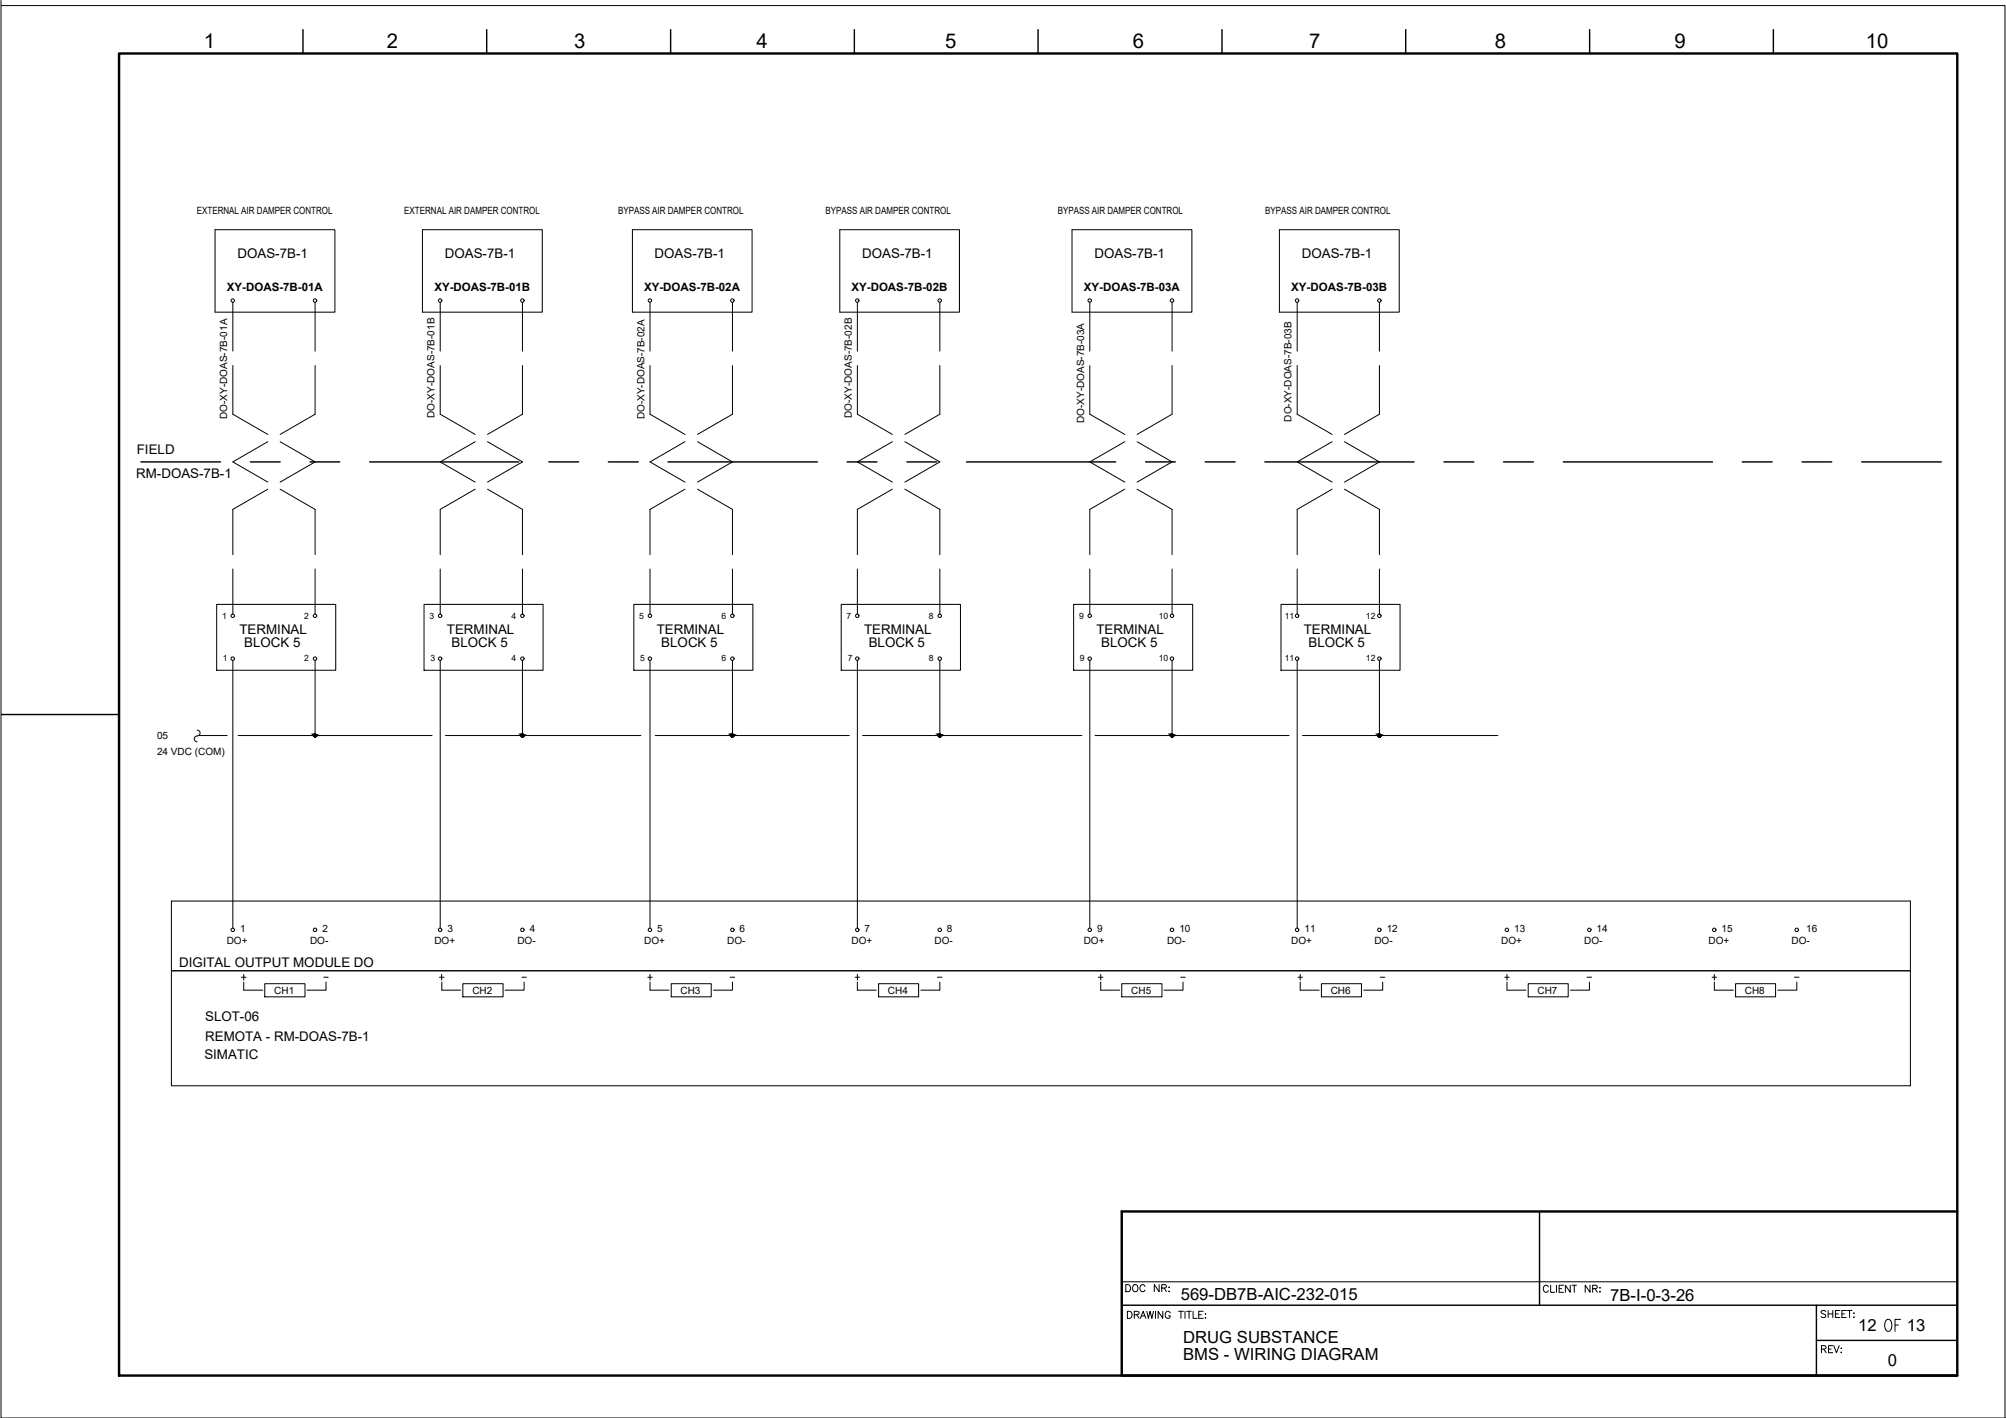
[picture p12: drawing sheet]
<svg xmlns="http://www.w3.org/2000/svg" width="420mm" height="297mm" viewBox="0 0 420 297" stroke-linecap="round" stroke-linejoin="round" font-family="sans-serif">
<!-- layer: G-TTLB-TTLB -->
<path d="M24.9 11.2h385.1v276.9h-385.1z" fill="none" stroke="#000" stroke-width=".51"/>
<!-- layer: G-TTLB-OTLN -->
<path d="M.3 1.2h419.6v295.8" fill="none" stroke="#000" stroke-width=".21"/>
<!-- layer: G-TTLB-INDX -->
<path d="M63.5 6.2v5M101.9 6.2v5M140.5 6.2v5M178.9 6.2v5M217.4 6.2v5M255.9 6.2v5M294.4 6.2v5M333 6.2v5M371.4 6.2v5M.3 149.7h24.6" fill="none" stroke="#000" stroke-width=".3"/>
<!-- layer: LGSP IA4$0$LG_PLOT -->
<path d="M235 288.1h175" fill="none" stroke="#000" stroke-width=".51"/>
<path d="M322.5 253.8v19.6M235 273.4h175M380.4 273.4v14.7M380.4 280.8h29.6" fill="none" stroke="#000" stroke-width=".3"/>
<!-- layer: LG_PLOT -->
<path d="M410 253.8h-175v34.3" fill="none" stroke="#000" stroke-width=".51"/>
<g fill="none" stroke="#000" stroke-width=".21">
<path d="M236.1 274.7a.79 .79 0 0 1 1 .4 .79 .79 0 0 1-.3 1l-.7 .1zM237.6 275.4l.8-.1 .2-.2-.1-.3-.9-.1v1.5M238.1 275.4l.5 .8M238.8 276.2l.6-1.5 .6 1.5M239.1 275.7h.7M240.2 274.7l.3 1.5 .4-1.5 .4 1.5 .3-1.5M242 274.7v1.5M243.5 274.7v1.5l-.9-1.5v1.5M245.1 275a.55 .55 0 0 0-.6-.3 .55 .55 0 0 0-.4 .5v.4a.53 .53 0 0 0 .5 .6 .53 .53 0 0 0 .5-.6h-.3M246.8 274.7h1.1M247.4 274.7v1.5M248.2 274.7v1.5"/>
<path d="M248.5 274.7h1M249 274.7v1.5M249.9 274.7v1.5h.8M251.1 275.4h.5M252 274.7h-.9v1.5h.9M252.4 275.2h.2zM252.5 276v.2zM324.3 269.6a.55 .55 0 0 0-.6-.4 .55 .55 0 0 0-.4 .6v.4a.55 .55 0 0 0 .4 .5 .55 .55 0 0 0 .6-.3M324.8 269.2v1.5h.8M326 269.2v1.5M326.6 269.9h.5M327.5 269.2h-.9v1.5h.9"/>
<path d="M328.9 269.2v1.5l-1-1.5v1.5M329.2 269.2h1M329.7 269.2v1.5M333 269.2v1.5l-1-1.5v1.5M333.6 269.9h.8l.2-.3-.1-.2-.9-.2v1.5M334.1 269.9l.5 .8M335.1 269.8h.1zM335.1 270.5v.2zM382.4 274.7a.54 .54 0 0 0-.5-.2 .54 .54 0 0 0-.5 .4l.2 .2 .7 .3 .1 .4a.63 .63 0 0 1-1 0M382.9 274.5v1.5M382.9 275.2h1M383.9 274.5v1.5"/>
<path d="M384.4 275.2h.6M385.4 274.5h-1v1.5h1M385.8 275.2h.5M386.7 274.5h-.9v1.5h.9M386.9 274.5h1M387.4 274.5v1.5M388.2 275.1h.2zM388.2 275.9h.2z"/>
</g>
<!-- layer: LGSP IA4$0$LG_PLOT -->
<path d="M235 268.5h175" fill="none" stroke="#000" stroke-width=".21"/>
<!-- layer: I_LIMIT_LINE -->
<g fill="none" stroke="#000" stroke-width=".3">
<path d="M29.5 96.8h16.7M52.5 96.8h6.2M64.9 96.8h6.3M77.4 96.8h31.3M114.9 96.8h6.3M127.4 96.8h6.3M139.9 96.8h31.3M177.4 96.8h6.3M189.9 96.8h6.3M202.4 96.8h31.3M239.9 96.8h6.3M252.4 96.8h6.3"/>
<path d="M264.9 96.8h31.3M302.4 96.8h6.3M314.9 96.8h6.3M327.4 96.8h31.3M364.9 96.8h6.3M377.4 96.8h6.3M389.9 96.8h16.7"/>
</g>
<!-- layer: 0 -->
<g fill="none" stroke="#000" stroke-width=".21">
<path d="M.2 .1v296.9h420M41.7 154.1h5.9M49.9 154.1h40.6M93.3 154.1h40.9M137.2 154.1h40.7M180.7 154.1h45.9M229.4 154.1h40.6M272.8 154.1h40.9M400.1 188.8v38.6"/>
<circle cx="66" cy="154.1" r=".32"/>
<circle cx="109.4" cy="154.1" r=".32"/>
<circle cx="153.4" cy="154.1" r=".32"/>
<circle cx="196.8" cy="154.1" r=".32"/>
<circle cx="245.5" cy="154.1" r=".32"/>
<circle cx="288.9" cy="154.1" r=".32"/>
</g>
<!-- layer: I_DATA -->
<g fill="none" stroke="#000" stroke-width=".21">
<path d="M45 48.1h25.1v17.3h-25.1zM88.5 48.1h25.1v17.3h-25.1zM132.5 48.1h25v17.3h-25zM175.9 48.1h25.1v17.3h-25.1zM224.5 48.1h25.1v17.3h-25.1zM268 48.1h25.1v17.3h-25.1zM45.4 126.6h24.9v13.8h-24.9zM88.8 126.6h24.9v13.8h-24.9zM132.8 126.6h24.9v13.8h-24.9zM176.2 126.6h25v13.8h-25zM224.9 126.6h24.9v13.8h-24.9zM268.3 126.6h24.9v13.8h-24.9z"/>
<path d="M400.1 188.8h-364.2v38.6h364.2M35.9 203.4h364.2M51.1 207.4h3.9M55.5 206.1h8.4v2.7h-8.4zM68.3 205.7v1.7h-4M92.5 207.4h4M96.9 206.1h8.5v2.7h-8.5zM109.8 205.7v1.7h-4M136.1 207.4h4M140.6 206.1h8.4v2.7h-8.4zM153.4 205.7v1.7h-4M179.6 207.4h4"/>
<path d="M184 206.1h8.4v2.7h-8.4zM196.9 205.7v1.7h-4M230 204.7h1M230.5 204.1v1.2M230.5 205.7v1.7h4M235 206.1h8.4v2.7h-8.4zM247.8 205.7v1.7h-4M272.3 207.4h4M276.8 206.1h8.4v2.7h-8.4zM289.6 205.7v1.7h-4M315.6 207.4h4M320.1 206.1h8.4v2.7h-8.4z"/>
<path d="M332.9 205.7v1.7h-4M359.1 207.4h4M363.5 206.1h8.4v2.7h-8.4zM376.3 205.7v1.7h-3.9"/>
<circle cx="48.7" cy="63" r=".36"/>
<circle cx="66" cy="63" r=".36"/>
<circle cx="92.2" cy="63" r=".36"/>
<circle cx="109.4" cy="63" r=".36"/>
<circle cx="136.1" cy="63" r=".36"/>
<circle cx="153.4" cy="63" r=".36"/>
<circle cx="179.6" cy="63" r=".36"/>
<circle cx="196.8" cy="63" r=".36"/>
<circle cx="228.2" cy="63" r=".36"/>
<circle cx="245.5" cy="63" r=".36"/>
<circle cx="271.7" cy="63" r=".36"/>
<circle cx="288.9" cy="63" r=".36"/>
<circle cx="48.7" cy="138" r=".36"/>
<circle cx="48.7" cy="129" r=".36"/>
<circle cx="66" cy="138" r=".36"/>
<circle cx="66" cy="129" r=".36"/>
<circle cx="92.2" cy="129" r=".36"/>
<circle cx="92.2" cy="138" r=".36"/>
<circle cx="109.4" cy="129" r=".36"/>
<circle cx="109.4" cy="138" r=".36"/>
<circle cx="136.1" cy="138" r=".36"/>
<circle cx="136.1" cy="129" r=".36"/>
<circle cx="153.4" cy="129" r=".36"/>
<circle cx="153.4" cy="138" r=".36"/>
<circle cx="179.6" cy="129" r=".36"/>
<circle cx="179.6" cy="138" r=".36"/>
<circle cx="196.8" cy="129" r=".36"/>
<circle cx="196.8" cy="138" r=".36"/>
<circle cx="228.2" cy="138" r=".36"/>
<circle cx="228.2" cy="129" r=".36"/>
<circle cx="245.5" cy="129" r=".36"/>
<circle cx="245.5" cy="138" r=".36"/>
<circle cx="271.7" cy="138" r=".36"/>
<circle cx="271.7" cy="129" r=".36"/>
<circle cx="288.9" cy="129" r=".36"/>
<circle cx="288.9" cy="138" r=".36"/>
<circle cx="48.7" cy="194.8" r=".36"/>
<circle cx="66" cy="194.8" r=".36"/>
<circle cx="92.2" cy="194.8" r=".36"/>
<circle cx="109.4" cy="194.8" r=".36"/>
<circle cx="136.1" cy="194.8" r=".36"/>
<circle cx="153.4" cy="194.8" r=".36"/>
<circle cx="179.6" cy="194.8" r=".36"/>
<circle cx="196.8" cy="194.8" r=".36"/>
<circle cx="228.2" cy="194.8" r=".36"/>
<circle cx="245.5" cy="194.8" r=".36"/>
<circle cx="271.7" cy="194.8" r=".36"/>
<circle cx="288.9" cy="194.8" r=".36"/>
<circle cx="315.6" cy="194.8" r=".36"/>
<circle cx="332.9" cy="194.8" r=".36"/>
<circle cx="359.1" cy="194.8" r=".36"/>
<circle cx="376.3" cy="194.8" r=".36"/>
</g>
<!-- layer: I_TABS -->
<g fill="none" stroke="#000" stroke-width=".21">
<path d="M48.8 63.3v10.3M48.8 76.6v10.2l7.3 4.2M66 63.3v10.3M66 76.6v10.2l-7.3 4.2M92.2 63.3v10.3M92.2 76.6v10.2l7.3 4.2M109.4 63.3v10.3M109.4 76.6v10.2l-7.3 4.2M136.1 63.3v10.3M136.1 76.6v10.2l7.4 4.2M153.4 63.3v10.3M153.4 76.6v10.2l-7.3 4.2"/>
<path d="M179.6 63.3v10.3M179.6 76.6v10.2l7.3 4.2M196.9 63.3v10.3M196.9 76.6v10.2l-7.4 4.2M228.3 63.3v10.3M228.3 76.6v10.2l7.3 4.2M245.5 63.3v10.3M245.5 76.6v10.2l-7.3 4.2M271.7 63.3v10.3M271.7 76.6v10.2l7.3 4.2M288.9 63.3v10.3M288.9 76.6v10.2l-7.3 4.2"/>
<path d="M56.1 92.5l-7.3 4.3 7.3 4.2M58.7 92.5l7.3 4.3-7.3 4.2M99.5 92.5l-7.3 4.3 7.3 4.2M102.1 92.5l7.3 4.3-7.3 4.2M143.5 92.5l-7.4 4.3 7.4 4.2M146.1 92.5l7.3 4.3-7.3 4.2M186.9 92.5l-7.3 4.3 7.3 4.2M189.5 92.5l7.4 4.3-7.4 4.2M235.6 92.5l-7.3 4.3 7.3 4.2M238.2 92.5l7.3 4.3-7.3 4.2M279 92.5l-7.3 4.3 7.3 4.2M281.6 92.5l7.3 4.3-7.3 4.2"/>
<path d="M48.8 119.2v9.5M56.1 102.5l-7.3 4.2v9.5M58.7 102.5l7.3 4.2v9.5M66 119.2v9.5M92.2 119.2v9.5M99.5 102.5l-7.3 4.2v9.5M102.1 102.5l7.3 4.2v9.5M109.4 119.2v9.5M136.1 119.2v9.5M143.5 102.5l-7.4 4.2v9.5M146.1 102.5l7.3 4.2v9.5M153.4 119.2v9.5"/>
<path d="M179.6 119.2v9.5M186.9 102.5l-7.3 4.2v9.5M189.5 102.5l7.4 4.2v9.5M196.9 119.2v9.5M228.3 119.2v9.5M235.6 102.5l-7.3 4.2v9.5M238.2 102.5l7.3 4.2v9.5M245.5 119.2v9.5M271.7 119.2v9.5M279 102.5l-7.3 4.2v9.5M281.6 102.5l7.3 4.2v9.5M288.9 119.2v9.5"/>
<path d="M48.8 138.3v56.1M66 138.3v15.8M92.2 138.3v56.1M109.4 138.3v15.8M136.1 138.3v56.1M153.4 138.3v15.8M179.6 138.3v56.1M196.9 138.3v15.8M228.3 138.3v56.1M245.5 138.3v15.8M271.7 138.3v56.1M288.9 138.3v15.8"/>
<path d="M41.3 152.9a.65 .65 0 0 1 .6 .8 .65 .65 0 0 1-.8 .5 .61 .61 0 0 0-.4 .7 .61 .61 0 0 0 .6 .5"/>
</g>
<!-- layer: 0 -->
<g fill="#000" stroke="#000" stroke-width=".21">
<path d="M65.8 153.8h.2zM109.3 153.8h.1zM153.3 153.8h.1zM153.3 154.4h.2zM196.7 153.8h.2zM196.8 154.4h.1zM245.4 153.8h.1zM288.8 153.8h.1z"/>
<path d="M65.8 153.8l.2 .1zM65.8 153.8l.2 .1z"/>
<path d="M65.8 153.9h.2zM65.8 153.9h.2z"/>
<path d="M65.7 153.9l.3 .1zM65.7 153.9l.3 .1z"/>
<path d="M65.7 154h.3zM65.7 154h.3z"/>
<path d="M65.7 154l.3 .1zM65.7 154l.3 .1z"/>
<path d="M65.9 154.4h.2zM65.9 154.4h.1z"/>
<path d="M66 153.8h.1zM66 153.8h.1z"/>
<path d="M66 153.8h.2zM66 153.8h.2z"/>
<path d="M65.9 154.4h.2zM65.9 154.4h.2z"/>
<path d="M66 153.8l.2 .1zM66 153.8l.2 .1z"/>
<path d="M66 153.9h.3zM66 153.9h.3z"/>
<path d="M65.8 154.3h.4zM65.8 154.3l.3 .1z"/>
<path d="M66 153.9l.3 .1zM66 153.9l.3 .1z"/>
<path d="M65.7 154.2l.6 .1zM65.7 154.2l.6 .1z"/>
<path d="M65.8 154.3h.5zM65.8 154.3h.4z"/>
<path d="M66 154h.3zM66 154h.3z"/>
<path d="M66 154l.3 .1zM66 154l.3 .1z"/>
<path d="M65.7 154.1h.6zM65.7 154.1h.6z"/>
<path d="M65.7 154.1l.6 .1zM65.7 154.1l.6 .1z"/>
<path d="M65.7 154.2h.6zM65.7 154.2h.6z"/>
<path d="M109.3 153.8l.1 .1zM109.3 153.8l.1 .1z"/>
<path d="M109.2 153.9h.2zM109.2 153.9h.2z"/>
<path d="M109.2 153.9l.2 .1zM109.2 153.9l.2 .1z"/>
<path d="M109.2 154h.2zM109.2 154h.2z"/>
<path d="M109.1 154l.3 .1zM109.1 154l.3 .1z"/>
<path d="M109.3 154.4h.2zM109.3 154.4h.2z"/>
<path d="M109.4 153.8h.2zM109.4 153.8h.2z"/>
<path d="M109.4 153.8h.2zM109.4 153.8h.2z"/>
<path d="M109.4 153.8l.2 .1zM109.4 153.8l.2 .1z"/>
<path d="M109.3 154.4h.3zM109.3 154.4h.2z"/>
<path d="M109.4 153.9h.3zM109.4 153.9h.3z"/>
<path d="M109.3 154.3h.3zM109.3 154.3l.3 .1z"/>
<path d="M109.4 153.9l.3 .1zM109.4 153.9l.3 .1z"/>
<path d="M109.2 154.2l.5 .1zM109.2 154.2l.5 .1z"/>
<path d="M109.2 154.3h.5zM109.2 154.3h.4z"/>
<path d="M109.4 154h.3zM109.4 154h.3z"/>
<path d="M109.4 154l.4 .1zM109.4 154l.4 .1z"/>
<path d="M109.1 154.1l.6 .1zM109.1 154.1l.6 .1z"/>
<path d="M109.2 154.2h.5zM109.2 154.2h.5z"/>
<path d="M109.1 154.1h.7zM109.1 154.1h.6z"/>
<path d="M153.3 153.8h.1zM153.3 153.8h.1z"/>
<path d="M153.2 153.8l.2 .1zM153.2 153.9h.2z"/>
<path d="M153.2 153.9h.2zM153.2 153.9h.2z"/>
<path d="M153.2 153.9l.2 .1zM153.2 153.9l.2 .1z"/>
<path d="M153.1 154h.3zM153.1 154h.3z"/>
<path d="M153.1 154l.3 .1zM153.1 154l.3 .1z"/>
<path d="M153.4 153.8h.2zM153.4 153.8h.2z"/>
<path d="M153.2 154.4h.3zM153.2 154.4h.3z"/>
<path d="M153.4 153.8l.2 .1zM153.4 153.8l.2 .1z"/>
<path d="M153.2 154.3h.4zM153.2 154.3l.3 .1z"/>
<path d="M153.4 153.9h.3zM153.4 153.9h.3z"/>
<path d="M153.2 154.3h.4zM153.2 154.3h.4z"/>
<path d="M153.4 153.9l.3 .1zM153.4 153.9l.3 .1z"/>
<path d="M153.4 154h.3zM153.4 154h.3z"/>
<path d="M153.1 154.2h.6zM153.1 154.2h.6z"/>
<path d="M153.1 154.2h.6zM153.1 154.2l.5 .1z"/>
<path d="M153.4 154l.3 .1zM153.4 154l.3 .1z"/>
<path d="M153.1 154.1h.6zM153.1 154.1h.6z"/>
<path d="M153.1 154.1h.6zM153.1 154.1l.6 .1z"/>
<path d="M196.7 153.8h.2zM196.7 153.8h.2z"/>
<path d="M196.7 153.8l.2 .1zM196.7 153.8l.2 .1z"/>
<path d="M196.6 153.9h.3zM196.6 153.9h.3z"/>
<path d="M196.6 153.9l.3 .1zM196.6 153.9l.3 .1z"/>
<path d="M196.6 154h.3zM196.6 154h.3z"/>
<path d="M196.6 154l.3 .1zM196.6 154l.3 .1z"/>
<path d="M196.9 153.8h.1zM196.9 153.8h.1z"/>
<path d="M196.7 154.4h.3zM196.7 154.4h.2z"/>
<path d="M196.9 153.8l.2 .1zM196.9 153.8l.2 .1z"/>
<path d="M196.6 154.3h.4zM196.6 154.3l.4 .1z"/>
<path d="M196.9 153.9h.2zM196.9 153.9h.2z"/>
<path d="M196.6 154.3h.5zM196.6 154.3h.4z"/>
<path d="M196.9 153.9l.2 .1zM196.9 153.9l.2 .1z"/>
<path d="M196.9 154h.2zM196.9 154h.2z"/>
<path d="M196.6 154.2h.5zM196.6 154.2h.5z"/>
<path d="M196.6 154.2h.5zM196.6 154.2l.5 .1z"/>
<path d="M196.9 154l.2 .1zM196.9 154l.2 .1z"/>
<path d="M196.5 154.1h.6zM196.5 154.1h.6z"/>
<path d="M196.6 154.1h.5zM196.6 154.1l.5 .1z"/>
<path d="M245.4 153.8h.1zM245.4 153.8h.1z"/>
<path d="M245.3 153.8l.2 .1zM245.3 153.8l.2 .1z"/>
<path d="M245.3 153.9h.2zM245.3 153.9h.2z"/>
<path d="M245.2 153.9l.3 .1zM245.2 153.9l.3 .1z"/>
<path d="M245.2 154h.3zM245.2 154h.3z"/>
<path d="M245.2 154l.3 .1zM245.2 154l.3 .1z"/>
<path d="M245.4 154.4h.2zM245.4 154.4h.1z"/>
<path d="M245.5 153.8h.1zM245.5 153.8h.1z"/>
<path d="M245.5 153.8h.2zM245.5 153.8h.2z"/>
<path d="M245.4 154.4h.2zM245.4 154.4h.2z"/>
<path d="M245.5 153.8l.2 .1zM245.5 153.8l.2 .1z"/>
<path d="M245.5 153.9h.2zM245.5 153.9h.2z"/>
<path d="M245.3 154.3h.4zM245.3 154.3l.3 .1z"/>
<path d="M245.5 153.9l.3 .1zM245.5 153.9l.3 .1z"/>
<path d="M245.2 154.2l.5 .1zM245.2 154.2l.5 .1z"/>
<path d="M245.3 154.3h.4zM245.3 154.3h.4z"/>
<path d="M245.5 154h.3zM245.5 154h.3z"/>
<path d="M245.5 154l.3 .1zM245.5 154l.3 .1z"/>
<path d="M245.2 154.1h.6zM245.2 154.1h.6z"/>
<path d="M245.2 154.1l.6 .1zM245.2 154.1l.6 .1z"/>
<path d="M245.2 154.2h.6zM245.2 154.2h.5z"/>
<path d="M288.8 153.8l.1 .1zM288.8 153.8l.1 .1z"/>
<path d="M288.7 153.9h.2zM288.7 153.9h.2z"/>
<path d="M288.7 153.9l.2 .1zM288.7 153.9l.2 .1z"/>
<path d="M288.7 154h.2zM288.7 154h.2z"/>
<path d="M288.6 154l.3 .1zM288.6 154l.3 .1z"/>
<path d="M288.8 154.4h.2zM288.8 154.4h.2z"/>
<path d="M288.9 153.8h.2zM288.9 153.8h.2z"/>
<path d="M288.9 153.8h.2zM288.9 153.8h.2z"/>
<path d="M288.9 153.8l.2 .1zM288.9 153.8l.2 .1z"/>
<path d="M288.8 154.4h.3zM288.8 154.4h.2z"/>
<path d="M288.9 153.9h.3zM288.9 153.9h.3z"/>
<path d="M288.8 154.3h.3zM288.8 154.3l.3 .1z"/>
<path d="M288.9 153.9l.3 .1zM288.9 153.9l.3 .1z"/>
<path d="M288.7 154.2l.5 .1zM288.7 154.2l.5 .1z"/>
<path d="M288.7 154.3h.5zM288.7 154.3h.4z"/>
<path d="M288.9 154h.3zM288.9 154h.3z"/>
<path d="M288.9 154l.4 .1zM288.9 154l.4 .1z"/>
<path d="M288.6 154.1l.6 .1zM288.6 154.1l.6 .1z"/>
<path d="M288.7 154.2h.5zM288.7 154.2h.5z"/>
<path d="M288.6 154.1h.7zM288.6 154.1h.6z"/>
</g>
<text font-size="5.7" x="393.7" y="280.1">OF</text>
<g font-size="4.4">
<text x="234.9" y="271.6">DOC NR:</text>
<text x="380.6" y="284.7">REV:</text>
</g>
<g font-size="4.3">
<text x="42.7" y="10.1">1</text>
<text x="81" y="10.1">2</text>
<text x="120.2" y="10.1">3</text>
<text x="158.5" y="10.1">4</text>
<text x="198" y="10.1">5</text>
<text x="237.3" y="10.1">6</text>
<text x="274.2" y="10.1">7</text>
<text x="313.1" y="10.1">8</text>
<text x="350.7" y="10.1">9</text>
<text x="390.8" y="10.1">10</text>
</g>
<g font-size="4">
<text x="49.7" y="206.4">+</text>
<text x="91" y="206.4">+</text>
<text x="134.8" y="206.4">+</text>
<text x="178.2" y="206.4">+</text>
<text x="270.9" y="206.4">+</text>
<text x="314.3" y="206.4">+</text>
<text x="357.7" y="206.4">+</text>
</g>
<g font-size="3.5">
<text x="247.3" y="272.4">569-DB7B-AIC-232-015</text>
<text x="337.3" y="272.5">7B-I-0-3-26</text>
<text x="247.8" y="281.2">DRUG SUBSTANCE</text>
<text x="389.2" y="278.8">12</text>
<text x="399.4" y="278.8">13</text>
<text x="247.8" y="284.8">BMS - WIRING DIAGRAM</text>
<text x="395.4" y="286.2">0</text>
</g>
<g font-size="2.8">
<text x="49.7" y="54">DOAS-7B-1</text>
<text x="93.2" y="54">DOAS-7B-1</text>
<text x="137.1" y="54">DOAS-7B-1</text>
<text x="180.6" y="54">DOAS-7B-1</text>
<text x="229.2" y="54">DOAS-7B-1</text>
<text x="272.7" y="54">DOAS-7B-1</text>
<text x="28.7" y="95">FIELD</text>
<text x="28.5" y="100.1">RM-DOAS-7B-1</text>
<text x="50.2" y="132.7">TERMINAL</text>
<text x="51.1" y="135.6">BLOCK 5</text>
<text x="93.6" y="132.7">TERMINAL</text>
<text x="94.6" y="135.6">BLOCK 5</text>
<text x="137.5" y="132.7">TERMINAL</text>
<text x="138.5" y="135.6">BLOCK 5</text>
<text x="181" y="132.7">TERMINAL</text>
<text x="181.9" y="135.6">BLOCK 5</text>
<text x="229.7" y="132.7">TERMINAL</text>
<text x="230.6" y="135.6">BLOCK 5</text>
<text x="273.1" y="132.7">TERMINAL</text>
<text x="274.1" y="135.6">BLOCK 5</text>
<text x="37.5" y="202.5">DIGITAL OUTPUT MODULE DO</text>
<text x="43" y="213.9">SLOT-06</text>
<text x="42.8" y="221.9">SIMATIC</text>
<text x="43" y="218">REMOTA - RM-DOAS-7B-1</text>
</g>
<g font-size="2.6">
<text x="67" y="206">-</text>
<text x="108.3" y="206">-</text>
<text x="152" y="206">-</text>
<text x="195.4" y="206">-</text>
<text x="246.6" y="206">-</text>
<text x="288.2" y="206">-</text>
<text x="331.6" y="206">-</text>
<text x="375" y="206">-</text>
</g>
<g font-size="2.4">
<text x="47.5" y="60.9">XY-DOAS-7B-01A</text>
<text x="91" y="60.9">XY-DOAS-7B-01B</text>
<text x="134.9" y="60.9">XY-DOAS-7B-02A</text>
<text x="178.4" y="60.9">XY-DOAS-7B-02B</text>
<text x="227" y="60.9">XY-DOAS-7B-03A</text>
<text x="270.5" y="60.9">XY-DOAS-7B-03B</text>
</g>
<g font-size="2.1">
<text x="41.2" y="44.8">EXTERNAL AIR DAMPER CONTROL</text>
<text x="84.7" y="44.8">EXTERNAL AIR DAMPER CONTROL</text>
<text x="129.5" y="44.8">BYPASS AIR DAMPER CONTROL</text>
<text x="172.9" y="44.8">BYPASS AIR DAMPER CONTROL</text>
<text x="221.5" y="44.8">BYPASS AIR DAMPER CONTROL</text>
<text x="265" y="44.8">BYPASS AIR DAMPER CONTROL</text>
<text x="47.6" y="87.7" transform="rotate(-90 47.6 87.7)">DO-XY-DOAS-7B-01A</text>
<text x="91" y="87.5" transform="rotate(-90 91 87.5)">DO-XY-DOAS-7B-01B</text>
<text x="135" y="87.9" transform="rotate(-90 135 87.9)">DO-XY-DOAS-7B-02A</text>
<text x="178.4" y="87.5" transform="rotate(-90 178.4 87.5)">DO-XY-DOAS-7B-02B</text>
<text x="227.1" y="88.6" transform="rotate(-90 227.1 88.6)">DO-XY-DOAS-7B-03A</text>
<text x="270.5" y="88.3" transform="rotate(-90 270.5 88.3)">DO-XY-DOAS-7B-03B</text>
<text x="32.9" y="154.7">05</text>
<text x="32.9" y="158.2">24 VDC (COM)</text>
<text x="47.5" y="197.8">DO+</text>
<text x="50.3" y="195.2">1</text>
<text x="64.9" y="197.8">DO-</text>
<text x="67.5" y="195.2">2</text>
<text x="91" y="197.8">DO+</text>
<text x="93.7" y="195.2">3</text>
<text x="108.4" y="197.8">DO-</text>
<text x="111" y="195.2">4</text>
<text x="134.9" y="197.8">DO+</text>
<text x="137.7" y="195.2">5</text>
<text x="152.3" y="197.8">DO-</text>
<text x="154.9" y="195.2">6</text>
<text x="178.4" y="197.8">DO+</text>
<text x="181.1" y="195.2">7</text>
<text x="195.7" y="197.8">DO-</text>
<text x="198.3" y="195.2">8</text>
<text x="227" y="197.8">DO+</text>
<text x="229.8" y="195.2">9</text>
<text x="244.4" y="197.8">DO-</text>
<text x="247" y="195.2">10</text>
<text x="270.5" y="197.8">DO+</text>
<text x="273.2" y="195.2">11</text>
<text x="287.9" y="197.8">DO-</text>
<text x="290.4" y="195.2">12</text>
<text x="314.4" y="197.8">DO+</text>
<text x="317.2" y="195.2">13</text>
<text x="331.8" y="197.8">DO-</text>
<text x="334.4" y="195.2">14</text>
<text x="357.8" y="197.8">DO+</text>
<text x="360.6" y="195.2">15</text>
<text x="375.2" y="197.8">DO-</text>
<text x="378.3" y="195.2">16</text>
<text x="57.4" y="208.2">CH1</text>
<text x="98.9" y="208.2">CH2</text>
<text x="142.5" y="208.2">CH3</text>
<text x="186" y="208.2">CH4</text>
<text x="236.9" y="208.2">CH5</text>
<text x="278.7" y="208.2">CH6</text>
<text x="322" y="208.2">CH7</text>
<text x="365.5" y="208.2">CH8</text>
</g>
<g font-size="1.8">
<text x="46.5" y="129.6">1</text>
<text x="63.7" y="129.6">2</text>
<text x="90" y="129.6">3</text>
<text x="107.1" y="129.6">4</text>
<text x="133.9" y="129.6">5</text>
<text x="151.1" y="129.6">6</text>
<text x="177.3" y="129.6">7</text>
<text x="194.5" y="129.6">8</text>
<text x="226" y="129.6">9</text>
<text x="242.7" y="129.6">10</text>
<text x="269.1" y="129.6">11</text>
<text x="286.1" y="129.6">12</text>
<text x="46.7" y="138.5">1</text>
<text x="63.7" y="138.5">2</text>
<text x="90.2" y="138.5">3</text>
<text x="107.1" y="138.5">4</text>
<text x="134.1" y="138.5">5</text>
<text x="151.1" y="138.5">6</text>
<text x="177.5" y="138.5">7</text>
<text x="194.5" y="138.5">8</text>
<text x="226.2" y="138.5">9</text>
<text x="242.7" y="138.5">10</text>
<text x="269.1" y="138.5">11</text>
<text x="286.1" y="138.5">12</text>
</g>
</svg>
